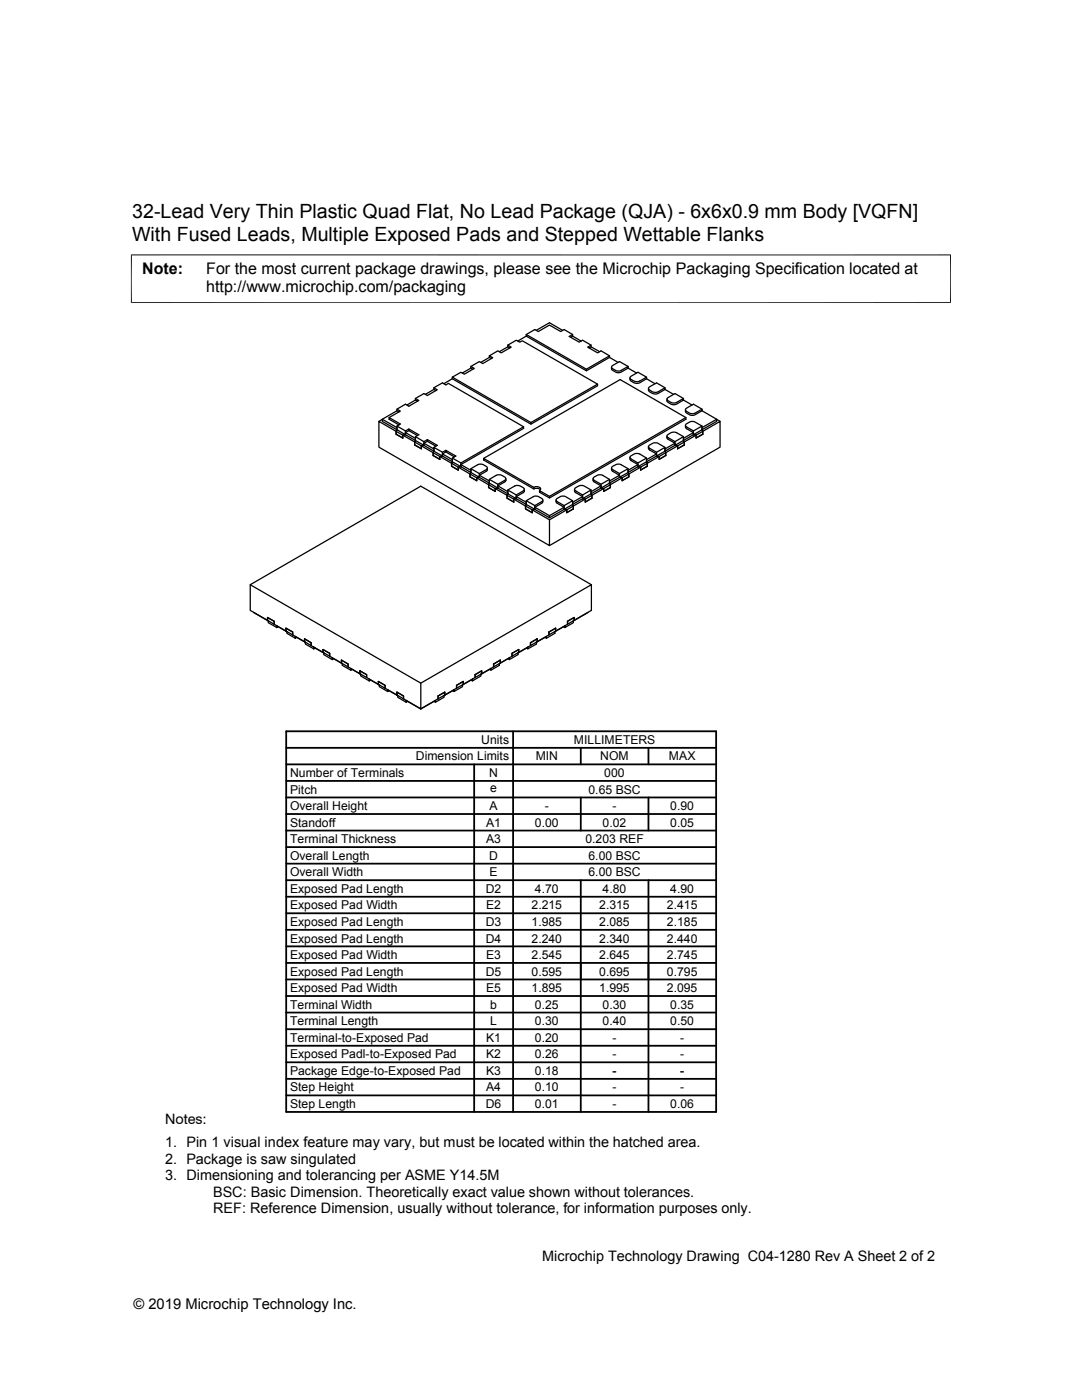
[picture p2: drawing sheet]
<svg xmlns="http://www.w3.org/2000/svg" width="216mm" height="279mm" viewBox="0 0 216 279" stroke-linecap="round" stroke-linejoin="round" font-family="sans-serif">
<g fill="none" stroke="#000" stroke-width=".25">
<path d="M82.9 79.5l.7 .4-2 1.2-.7-.4-1.7 1v.3M82.9 79.8l-1.7 1M82.9 79.8l.4 .3M86.6 77.4l.6 .4-1.9 1.1-.7-.4-1.7 1v.3M86.6 77.7l-1.7 1M86.6 77.7l.4 .3M86.6 77.7v-.3l1.7-1 .7 .4 .5-.3 15 8.7v.3l-12.5 7.2v.5M90.3 75.3v.3M90.3 75.3l1.7-1 .6 .4 2-1.2-.6-.4 1.7-.9 .6 .4 2-1.2-.7-.4 1.7-1 .7 .4 2-1.1-.7-.4 1.7-1 .7 .4 .5-.3 15 8.7-13.3 7.6zM90.3 75.6l15.6 9 13.3-7.6v-.3M90.3 75.6l-1.7 1M94 73.1v.4"/>
<path d="M94 73.5l.3 .2M94 73.5l-1.8 .9M97.6 71v.3M97.6 71.3l.4 .3M97.6 71.3l-1.7 1M101.3 68.9v.3M101.3 69.2l.4 .2M101.3 69.2l-1.7 1M105 67.1v-.3l1.7-1 .7 .4 2.2-1.3 2.3 1.3 .7-.4 1.7 1v.3M105 66.8l12 6.9M105 67.1l-1.7 1M105 67.1l12 6.9 4.6-2.7"/>
<path d="M112.3 65.9l-2.7-1.5-2.6 1.5M114.3 66.8l-.7 .3 2 1.2 .6-.4 1.7 1v.3M114.3 67.1l1.7 1M114.3 67.1l-.4 .2M117.9 68.9l-.6 .4 2 1.1 .6-.4 1.7 1v.3M117.9 69.2l1.8 1M117.9 69.2l-.3 .2M121.6 71l-4.6 2.7v.3M121.6 71.3l1.7 1M122 73.3l.2 .6 1 .5 .8-.1 1.3-.8M125.3 73.5l1.7 .9M125.3 73.1l-1.7-.9-1.5 .9-.1 .3 .3 .2a1.43 1.43 0 0 0 1.7 .3l1.3-.8v.4"/>
<path d="M125.7 75.4a1.19 1.19 0 0 0 1.4 1.1l.6-.1 1.3-.8M129 75.3l-1.7-1-1.6 1a1.54 1.54 0 0 0 1.9 .8l1.4-.8v.3M129 75.6l1.7 1M129.4 77.5a1.24 1.24 0 0 0 1.6 1.1l1.7-.9M132.7 77.7l1.7 1M132.7 77.4l-1.7-1-1.6 1a1.52 1.52 0 0 0 1.8 .8l1.5-.8v.3M133.1 79.7a1.22 1.22 0 0 0 1.3 1.1l.6-.2 1.4-.8M136.4 79.5l-1.7-1-1.6 1.1a1.49 1.49 0 0 0 1.9 .7l1.4-.8v.3M136.4 79.8l1.7 1M76.3 83.7l-.7 .4M79.2 81.7l.7 .3-2.3 1.3M79.2 82l-2.9 1.7"/>
<path d="M79.2 85.8l-2.9-1.7v-.4l2.9 1.6v.5M79.2 82l.4 .2M79.2 85.8l-.2 .3v.6l1.4 .7M79.2 85l1.7 1v.8l-1.7-1zM79.2 85.8l-.2 .3 1.4 .7h.5M79.6 84.8l-2-1.1v-.4l2.3 1.3-.7 .4M80.4 87.4v-.6l2.3 1.4v.6l1.4 .8M80.4 87.4l-1.4-.7v-.6l-3.4-2v5.1l34 19.7v-5.2l-3.4-2v.6M80.9 86.3l2 1.2v.4M80.9 86.8l2 1.1M80.9 86.8h-.5v.6M81.6 85.9v-.3l2 1.2-.7 .3"/>
<path d="M81.6 85.6l-.7 .4M81.6 85.9l1.7 1M81.6 85.9l-.7 .4v.5M82.9 87.9l-.2 .9 1.4 .8M82.9 87.1l1.7 1v.8l-1.7-1zM82.9 87.9l-.2 .3 1.4 .8 .5-.1M82.9 87.9h.1M84.1 89.6v-.6l2.3 1.3v.6l1.4 .8M84.6 88.5l2 1.1v.4M84.6 88.9l2 1.1M84.6 88.9l-.5 .1v.6M85.3 88.1l1.7 .9"/>
<path d="M85.3 88.1l-.7 .4v.4M85.3 88.1v-.4l1.9 1.2-.6 .4M85.3 87.7l-.7 .4M86.6 90l-.2 .9 1.4 .8M86.6 89.3l1.7 1v.7l-1.7-1zM86.6 90l-.2 .3 1.4 .8 .5-.1 2 1.2M86.6 90h.1M87.8 91.7v-.6l2.3 1.4v.5l1.3 .8M88.3 90.6l2 1.1v.5M89 90.2l1.7 1M89 90.2l-.7 .4v.4l-.5 .1v.6M89 90.2v-.3l2 1.1-.7 .4"/>
<path d="M89 89.9l-.7 .4M90.3 92.2l-.2 .8 1.3 .8M90.3 91.4l1.7 1v.7l-1.7-.9zM90.3 92.2l-.2 .3 1.3 .7 .6-.1M90.3 92.2h.1M91.4 93.8v-.6l2.4 1.4v.6l1.3 .7M92 92.7l2 1.2-.1 .4M92 93.1l1.9 1.2M92 93.2h-.6v.6M93.9 94.3l-.1 .9 1.3 .7M93.9 94.3l-.1 .3 1.3 .8 .6-.1M94 93.5l1.3-.7a1.44 1.44 0 0 1 1.9 .7l-1.5 1"/>
<path d="M94 93.5l1.7 1v.8l-1.7-1zM95.1 95.9v-.5l2.4 1.3v.6l1.3 .8M95.7 94.8l1.9 1.2v.4M95.7 95.3l1.9 1.1M95.7 95.3l-.6 .1v.5M95.7 94.8v.5M96.5 91.5l27.2-15.7 13.2 7.5v.4l-27.3 15.7-1.9-1.2v-.3l1.9 1.2M97.2 93.4v.5l-1.5 .9M97.6 96.4l-.1 .9 1.3 .8M97.6 95.7l1.5-.9a1.46 1.46 0 0 1 1.8 .8l-1.6 1M97.6 95.7l1.7 .9v.8l-1.7-1zM97.6 96.4l-.1 .3 1.3 .8 .5-.1"/>
<path d="M97.6 96.4h.1M98.8 98.1v-.6l2.4 1.3v.6l1.3 .8M99.3 97l2 1.1v.5M99.3 97.4l2 1.2M99.3 97.4l-.5 .1v.6M99.3 97v.4M100.9 95.5l-.1 .6-1.5 .9M101.3 98.6l-.1 .8 1.3 .8M101.3 97.8l1.4-.8a1.62 1.62 0 0 1 1.9 .6l-.1 .3-1.5 .9M101.3 97.8l1.7 1v.7l-1.7-.9zM101.3 98.6l-.1 .2 1.3 .8 .5-.1M101.3 98.6h.1"/>
<path d="M103 99.1l2 1.1v.5M103 99.5l2 1.2M103 99.5l-.5 .1v.6M103 99.1v.4M104.5 85.2l-12.5 7.2M104.6 97.7l-.1 .6-1.5 .8M105 99.9l1.4-.8a1.55 1.55 0 0 1 1.9 .6l-.1 .4-1.5 .8M105 99.9l1.7 1v.8l-1.7-1zM105.9 84.3v.3M106.5 97.3a1.03 1.03 0 0 1 1.4 .2l-.2 .4M106.5 97.6v-.3l-10-5.8v.3l10 5.8a1.13 1.13 0 0 1 1.3 .1M108.3 99.8l-.1 .6-1.5 .8"/>
<path d="M111 99.8v.5l1.6 .9v.5M114.3 99.9l-1.8-.9-.6 .1-.9 .5v.2l.1 .3 1.5 .8M114.6 97.7l.1 .5 1.5 .9v.4M116.2 99.1l-1.9 1.1v.5M116.2 99.5l-1.9 1.2M116.2 98.8l1.7-1v.8l-1.7 .9zM116.2 99.5h.1M117.9 97.8l-1.7-.9-.7 .1-.6 .3a.35 .35 0 0 0-.2 .4 .35 .35 0 0 0 .2 .3l1.3 .8M118.1 99.4l-1.3 .8v-.6l-.6-.1M118.1 99.4l-1.3 .8v-.6l-2.4 1.4v.6M118.3 95.5l.2 .6 1.4 .9v.4M119.9 97.4l-2 1.2 .2 .2-1.3 .8-.6-.1"/>
<path d="M119.9 97l-2 1.1 .2 1.3M119.9 96.6v.8M121.6 95.7l-1.7 .9-1.3-.7-.3-.4 .8-.6 .9-.1 1.6 .9v.7M121.6 96.4l-1.7 1M121.8 97.3l-1.3 .8v-.6l-.6-.1M121.8 97.3v-.6l-3.7 2.1v.6M122 93.4l.1 .5 1.5 .9v.5M123.6 94.8l-2 1.2 .2 1.3M123.6 95.3l-2 1.1M123.6 94.5v.8M125.3 93.5l-1.7 1-1.5-.9-.1-.3 .3-.2a1.51 1.51 0 0 1 1.7-.3l1.3 .7v.8M125.3 94.3l-1.7 1"/>
<path d="M125.3 94.3l.2 .9M125.5 95.2v-.6l-3.7 2.1-.2-.3M125.5 95.2l-1.4 .7v-.5l-.5-.1M125.7 91.3l.1 .6 1.5 .8v.5M127.3 92.7l-2 1.2v.4M127.3 93.1l-2 1.2M127.3 92.4v.8M129 92.2l.2 .8M129 91.4l-1.7 1-1.4-.8a.35 .35 0 0 1-.2-.3 .35 .35 0 0 1 .2-.3l1-.5 .7 .1 1.4 .8v.8M129 92.2l-1.7 .9M129.2 93l-1.4 .8v-.6h-.5M129.2 93v-.5l-3.7 2.1-.2-.3"/>
<path d="M129.4 89.2l.1 .5 1.5 .9v.4M131 91l-2 1.2M131 90.6l-2 1.1v.5M131 90.3l1.7-1v.7l-1.7 1zM131 91h.1M132.7 90l.1 .3-1.3 .8-.5-.1M132.7 89.3l-1.7-.9h-.6l-.8 .4a.35 .35 0 0 0-.2 .3 .35 .35 0 0 0 .2 .4l1.4 .8M132.7 90l.1 .9M132.8 90.9l-1.3 .8v-.6l-2.3 1.4-.2-.3M132.8 90.9l-1.3 .8v-.6l-.5-.1M133.1 87l.1 .6 1.5 .9v.4M134.7 88.5l-2 1.1v.4"/>
<path d="M134.7 88.9l-2 1.1M134.7 88.1v.8M136.4 87.1l-1.7 1-1.4-.7a.35 .35 0 0 1-.2-.4 .35 .35 0 0 1 .2-.3l.9-.5 .7 .1 1.5 .8v.8M136.4 87.9l.1 .9M136.5 88.8l-1.3 .8v-.6l-.5-.1M136.5 88.8v-.6l-3.7 2.1v.6M136.8 84.9l.1 .5 1.5 .9v.5M136.8 81.8a1.11 1.11 0 0 0 1.1 1.1l.7-.1 1.5-.8M136.9 83.3l-27.3 15.8v.3M138.4 86.3l-2 1.2v.4M138.4 86.8l-3.7 2.1M138.4 86l1.7-1v.8l-1.7 1z"/>
<path d="M138.4 86.8h.1M140.1 82l2.9 1.7M140.1 85l-1.4-.8a1.55 1.55 0 0 0-1.9 .7l.2 .3 1.4 .8M140.1 81.7l-1.7-1-1.6 .9v.2l.2 .3a1.5 1.5 0 0 0 1.7 .3l1.4-.7v.3M140.2 86.7l-.1-1.4 2.9-1.6v.4l-2.9 1.7 .1 .3-1.3 .7h-.5M140.2 86.7l-1.3 .7v-.6h-.5M140.2 86.7v-.6l3.5-2v5.1l-34.1 19.7M140.2 86.7l-1.3 .7v-.6l-2.4 1.4-.1-.3M143 83.7l.7 .4M102.5 100.2v-.6l2.4 1.4v.6l1.3 .7M105 100.7l-.1 .3 1.3 .7h.5M105 100.7h.1"/>
<path d="M105 100.7l-.1 .9 1.3 .7M106.7 101.7h-.5v.6M106.7 101.2l2.9 1.7v.4l-2.9-1.6M106.7 101.2v.5M112.6 101.2l-3 1.7M112.6 101.7l-3 1.6M112.6 100.9l1.7-1v.8l-1.7 1zM112.6 101.7h.1M114.3 100.7l.1 .9M114.3 100.7l.1 .3-1.3 .7h-.5M114.4 101.6l-1.3 .7v-.6h-.5M114.4 101.6l-1.3 .7v-.6l-3.5 2"/>
<path d="M118 116.7l-34-19.7-34.1 19.7M50.6 122.2l2.9 1.7M53.4 123.2l1.3 .8v.6M53.4 123.8l1.3 .8M53.4 123.2v.6M53.4 123.8l-3.5-2v-5.1l34.1 19.6v5.2l-3.5-2M53.5 123.9v.4l1.7 .9M53.5 123.9h.1M54.7 124.6l2.4 1.3v-.5M55.2 124.9v.3M55.2 124.9l5.7 3.3v.3l1.7 1M55.5 125.1l-.3 .1"/>
<path d="M57.1 125.4l1.3 .7v.6v-.6zM57.2 126.1v.3l1.7 1M58.9 127v.4M59.2 127.2l-.3 .2M60.8 127.5v.6l1.3 .7M60.8 127.5l1.3 .8v.5M62.1 128.8l3.7 2.2M62.6 129.1v.4M62.6 129.2l2 1.1v.3l1.7 1M62.9 129.3l-.3 .2M64.5 129.6l1.3 .8v.6M64.5 129.6v.6"/>
<path d="M65.8 131l2.3 1.3M66.3 131.6v-.3l2 1.1M66.6 131.5l-.3 .1M68.1 131.7l1.4 .8v.6M68.1 132.3l1.4 .8M68.1 131.7v.6M68.3 132.4v.4l1.7 1M68.3 132.4h.1M69.5 133.1l2.3 1.4M70 133.4v.4M70 133.4l2 1.1v.4l1.7 1M70.3 133.6l-.3 .2"/>
<path d="M71.8 133.9l1.4 .7v.6M71.8 134.5l1.4 .7M71.8 133.9v.6M73.2 135.2l2.3 1.4v-.6M73.7 135.9v-.4l5.5 3.2M74 135.7l-.3 .2M75.5 136l1.3 .8v.6v-.6zM75.7 136.7v.3l1.7 1M75.7 136.7h.1M77.4 137.6v.4M77.4 137.7l2 1.1v.3l1.6 1M77.6 137.9l-.2 .1"/>
<path d="M79.2 138.7l1.3 .8M79.2 138.1v.6M79.2 138.1l1.3 .8v.6M81 139.8v.3M81.3 140l-.3 .1M86.6 140l.3 .1M87.4 138.9v.6M87.4 139.5l-3.4 2-3-1.7M88.8 138.7v-.6l-1.4 .8M88.8 138.7l-1.4 .8M90.3 137.9l.3 .1M91.1 136.8v.6"/>
<path d="M91.1 137.4l-2.3 1.3M92.3 136.7v.3l-1.7 1v-.4l-2 1.2v.3l-1.7 1v-.3l-2.9 1.7M92.3 136.7h.1M92.4 136.6v-.6l-1.3 .8M92.4 136.6l-1.3 .8M94 135.7l.3 .2M94.3 135.5v.1M94.3 135.6l-2 1.1M94.8 134.6v.6M96.1 134.5l-3.7 2.1M96.1 134.5v-.6l-1.3 .7M98 133.4v.4"/>
<path d="M98 133.4l-2 1.1v.4l-1.7 1v-.4M98.5 132.5v.6l-2.4 1.4M99.8 131.7l-1.3 .8M99.8 131.7v.6l-1.3 .8v-.6M101.6 131.6v-.3l-1.9 1.1v.4l-1.7 1-.3-.2M102.2 130.4v.6l-2.4 1.3v-.6M103.4 130.3v.3l-1.8 1-.2-.1M103.5 129.6l-1.3 .8M103.5 129.6v.6l-1.3 .8v-.6M105.3 129.1v.4M105.3 129.2l-1.9 1.1M105.9 128.3v.5l-2.4 1.4v-.6"/>
<path d="M107 128.2v.3l-1.7 1-.2-.2M107.2 127.5l-1.3 .8M107.2 127.5v.6l-1.3 .7v-.5M109 127v.4M109 127l-2 1.2M109.5 126.1v.6l-2.3 1.4v-.6M110.7 126v.4l-1.7 1-.3-.2M110.9 125.4v.5l-1.4 .8v-.6M110.9 125.4l-1.4 .7M112.4 125.1l.3 .1M113.2 124v.6l-2.3 1.3v-.5M114.4 123.9v.4l-1.7 .9v-.3l-2 1.2"/>
<path d="M114.4 123.9h.1M114.6 123.8l-1.4 .8v-.6M114.6 123.8v-.6l-1.4 .8M114.6 123.8l3.4-2v-5.1l-34 19.6M117.3 122.2l-2.9 1.7"/>
</g>
<path d="M26.1 50.9h163.7M26.2 50.8v9.7M189.7 50.8v9.7M26.1 60.4h163.7" fill="none" stroke="#000" stroke-width=".2"/>
<g fill="none" stroke="#000" stroke-width=".36">
<path d="M57.1 159.2h85.8M57.1 155.9h85.8M57.1 152.5h85.8M57.1 149.2h85.8M57.1 145.9h85.8v76h-85.8zM94.6 152.5v69.4M102.4 145.9v76M115.9 149.2v3.3M115.9 159.2v6.6M129.4 149.2v3.3M129.4 159.2v6.6M57.1 162.5h85.8"/>
<path d="M57.1 172.4h85.8M57.1 169.1h85.8M57.1 165.8h85.8M57.1 179h85.8M57.1 175.7h85.8M115.9 175.7v46.2M129.4 175.7v46.2M57.1 185.6h85.8M57.1 182.3h85.8M57.1 188.9h85.8M57.1 192.2h85.8M57.1 198.8h85.8"/>
<path d="M57.1 195.5h85.8M57.1 205.4h85.8M57.1 202.1h85.8M57.1 208.7h85.8M57.1 215.3h85.8M57.1 212h85.8M57.1 218.6h85.8"/>
</g>
<g font-size="3.9">
<text x="26.4" y="43.5">32-Lead Very Thin Plastic Quad Flat, No Lead Package (QJA) - 6x6x0.9 mm Body [VQFN]</text>
<text x="26.4" y="48">With Fused Leads, Multiple Exposed Pads and Stepped Wettable Flanks</text>
</g>
<g font-size="3.2">
<text x="28.4" y="54.6">Note:</text>
<text x="41.1" y="58.3">http://www.microchip.com/packaging</text>
<text x="41.1" y="54.6">For the most current package drawings, please see the Microchip Packaging Specification located at</text>
</g>
<g font-size="2.9">
<text x="32.9" y="224.3">Notes:</text>
<text x="32.9" y="228.9">1. Pin 1 visual index feature may vary, but must be located within the hatched area.</text>
<text x="32.9" y="232.2">2. Package is saw singulated</text>
<text x="32.9" y="235.5">3. Dimensioning and tolerancing per ASME Y14.5M</text>
<text x="42.5" y="238.8">BSC: Basic Dimension. Theoretically exact value shown without tolerances.</text>
<text x="42.5" y="242.2">REF: Reference Dimension, usually without tolerance, for information purposes only.</text>
<text x="108.2" y="251.7">Microchip Technology Drawing C04-1280 Rev A Sheet 2 of 2</text>
<text x="26.6" y="261.3">© 2019 Microchip Technology Inc.</text>
</g>
<g font-size="2.4">
<text x="96" y="148.5">Units</text>
<text x="114.5" y="148.5">MILLIMETERS</text>
<text x="57.9" y="155.1">Number of Terminals</text>
<text x="83" y="151.8">Dimension Limits</text>
<text x="97.6" y="155.1">N</text>
<text x="106.9" y="151.8">MIN</text>
<text x="119.8" y="151.8">NOM</text>
<text x="120.6" y="155.1">000</text>
<text x="133.5" y="151.8">MAX</text>
<text x="57.9" y="161.7">Overall Height</text>
<text x="57.9" y="158.4">Pitch</text>
<text x="97.7" y="161.7">A</text>
<text x="97.8" y="158.1">e</text>
<text x="108.7" y="161.7">-</text>
<text x="117.4" y="158.4">0.65 BSC</text>
<text x="122.2" y="161.7">-</text>
<text x="133.8" y="161.7">0.90</text>
<text x="57.9" y="165">Standoff</text>
<text x="97" y="165">A1</text>
<text x="106.7" y="165">0.00</text>
<text x="120.2" y="165">0.02</text>
<text x="133.8" y="165">0.05</text>
<text x="57.9" y="168.3">Terminal Thickness</text>
<text x="57.9" y="171.6">Overall Length</text>
<text x="97" y="168.3">A3</text>
<text x="97.6" y="171.6">D</text>
<text x="116.8" y="168.3">0.203 REF</text>
<text x="117.4" y="171.6">6.00 BSC</text>
<text x="57.9" y="174.9">Overall Width</text>
<text x="57.9" y="178.2">Exposed Pad Length</text>
<text x="96.9" y="178.2">D2</text>
<text x="97.7" y="174.9">E</text>
<text x="106.7" y="178.2">4.70</text>
<text x="117.4" y="174.9">6.00 BSC</text>
<text x="120.2" y="178.2">4.80</text>
<text x="133.8" y="178.2">4.90</text>
<text x="57.9" y="181.5">Exposed Pad Width</text>
<text x="57.9" y="184.8">Exposed Pad Length</text>
<text x="96.9" y="184.8">D3</text>
<text x="97" y="181.5">E2</text>
<text x="106.1" y="181.5">2.215</text>
<text x="106.1" y="184.8">1.985</text>
<text x="119.6" y="181.5">2.315</text>
<text x="119.6" y="184.8">2.085</text>
<text x="133.1" y="181.5">2.415</text>
<text x="133.1" y="184.8">2.185</text>
<text x="57.9" y="188.1">Exposed Pad Length</text>
<text x="57.9" y="191.4">Exposed Pad Width</text>
<text x="96.9" y="188.1">D4</text>
<text x="97" y="191.4">E3</text>
<text x="106.1" y="191.4">2.545</text>
<text x="106.1" y="188.1">2.240</text>
<text x="119.6" y="188.1">2.340</text>
<text x="119.6" y="191.4">2.645</text>
<text x="133.1" y="191.4">2.745</text>
<text x="133.1" y="188.1">2.440</text>
<text x="57.9" y="194.7">Exposed Pad Length</text>
<text x="96.9" y="194.7">D5</text>
<text x="97" y="198">E5</text>
<text x="106.1" y="194.7">0.595</text>
<text x="119.6" y="194.7">0.695</text>
<text x="133.1" y="194.7">0.795</text>
<text x="57.9" y="198">Exposed Pad Width</text>
<text x="57.9" y="201.3">Terminal Width</text>
<text x="97.8" y="201.3">b</text>
<text x="106.1" y="198">1.895</text>
<text x="106.7" y="201.3">0.25</text>
<text x="119.6" y="198">1.995</text>
<text x="120.2" y="201.3">0.30</text>
<text x="133.1" y="198">2.095</text>
<text x="133.8" y="201.3">0.35</text>
<text x="57.9" y="207.9">Terminal-to-Exposed Pad</text>
<text x="57.9" y="204.6">Terminal Length</text>
<text x="97" y="207.9">K1</text>
<text x="97.8" y="204.6">L</text>
<text x="106.7" y="207.9">0.20</text>
<text x="106.7" y="204.6">0.30</text>
<text x="120.2" y="204.6">0.40</text>
<text x="122.2" y="207.9">-</text>
<text x="133.8" y="204.6">0.50</text>
<text x="135.7" y="207.9">-</text>
<text x="57.9" y="211.2">Exposed Padl-to-Exposed Pad</text>
<text x="57.9" y="214.5">Package Edge-to-Exposed Pad</text>
<text x="97" y="211.2">K2</text>
<text x="97" y="214.5">K3</text>
<text x="106.7" y="211.2">0.26</text>
<text x="106.7" y="214.5">0.18</text>
<text x="122.2" y="214.5">-</text>
<text x="122.2" y="211.2">-</text>
<text x="135.7" y="214.5">-</text>
<text x="135.7" y="211.2">-</text>
<text x="57.9" y="217.8">Step Height</text>
<text x="57.9" y="221.1">Step Length</text>
<text x="96.9" y="221.1">D6</text>
<text x="97" y="217.8">A4</text>
<text x="106.7" y="217.8">0.10</text>
<text x="106.7" y="221.1">0.01</text>
<text x="122.2" y="221.1">-</text>
<text x="122.2" y="217.8">-</text>
<text x="133.8" y="221.1">0.06</text>
<text x="135.7" y="217.8">-</text>
</g>
</svg>
